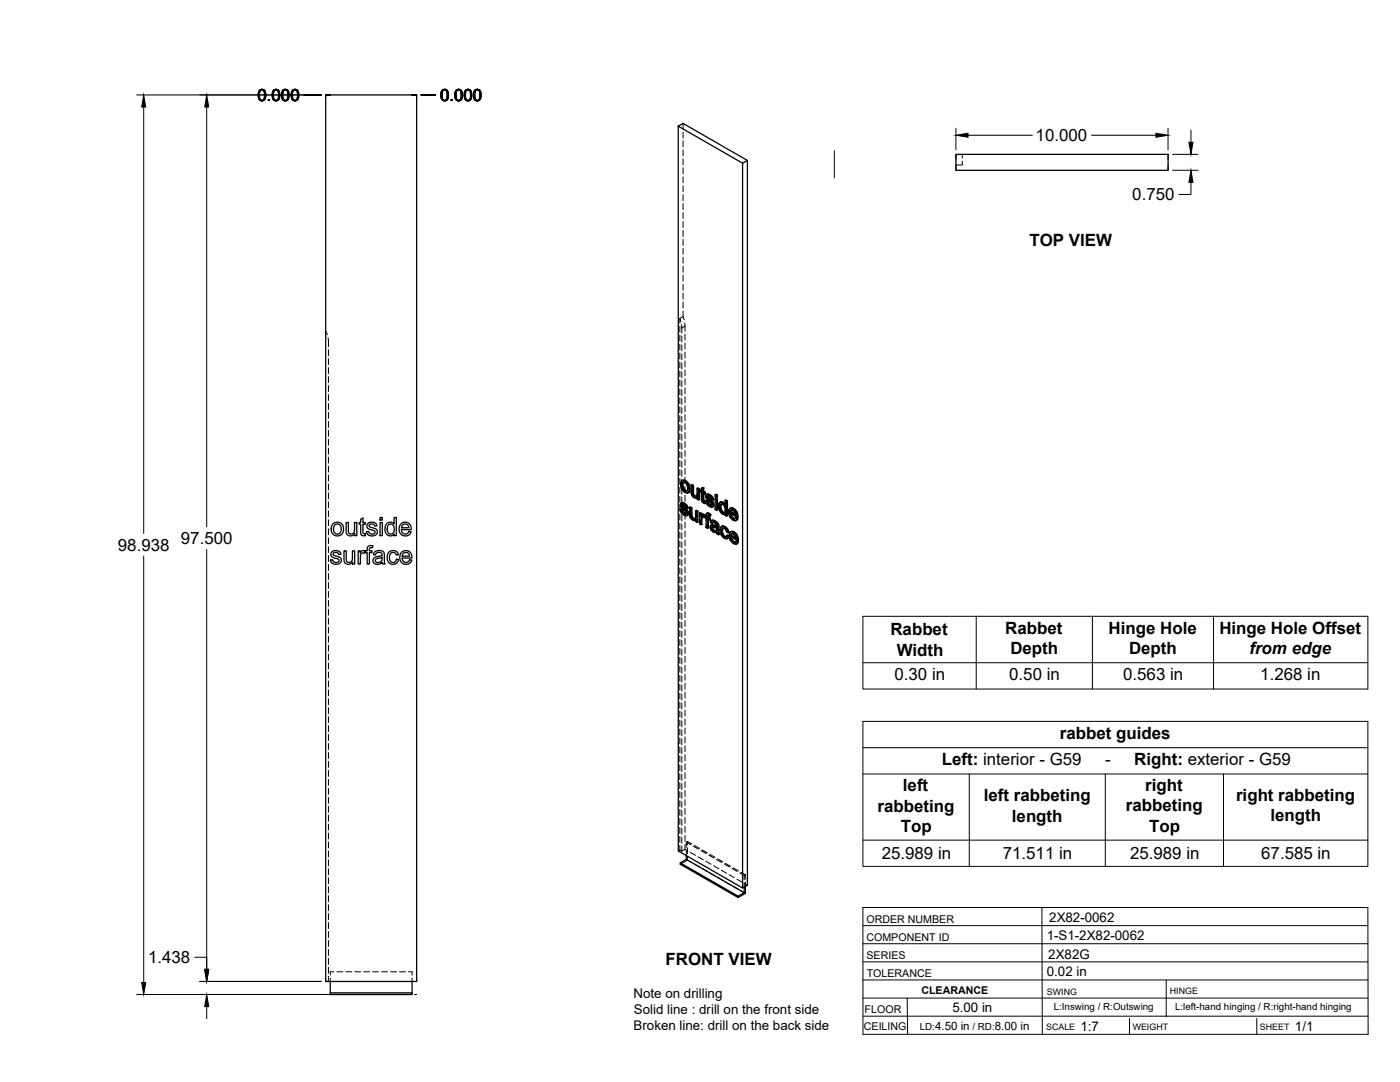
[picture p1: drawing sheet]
<svg xmlns="http://www.w3.org/2000/svg" width="559mm" height="432mm" viewBox="0 0 559 432" stroke-linecap="round" stroke-linejoin="round" font-family="sans-serif">
<!-- layer: Visible -->
<g fill="none" stroke="#000" stroke-width=".51">
<path d="M130 37.9h36.3v353.8h-36.3zM270.7 50.4l25.7 14.7v289.3l-25.7-14.8v-289.2l1.9-1.1 25.7 14.7v289.3l-1.9 1.1M298.3 64l-1.9 1.1M381.6 61.6h84.6v6.4h-84.6zM272.2 191.8l.9-.2 .6 .2zM272.2 191.8l-.6 1.2 .5 2.2 1.6 1.5h.9l.3-.3M272.3 193.6l.3 1.5M272.6 195.1l.3-.2 .8 .8-.3 .2zM272.8 192.5l-.2 .9M272.9 194.9l-.3-1.5-.3 .2v-.3l.3-.7 .4-.1 .9 .5 .5 1.4-.1 1.4-.4 .2-.5-.1M273.4 192l.9 .9a2.01 2.01 0 0 1 1.1 2.1M273.7 195.7l.5 .2"/>
<path d="M273.7 191.8l1.3 1.3M274.6 193.3l.5 1.9 .3-.2-.2 1.2M275.1 195.2l-.2 1.2 .3-.2-.6 .5M275.8 193.5l.7 .4 .3-.2v3.2M276.5 193.9v3.2l.3-.2 .3 .6M276.5 197.1l.3 .6 .3-.2 .5 .4M276.8 197.7l.4 .4h.9l-.3 .1M276.8 193.7l-.6-.3-.4 .1v3.1l.4 1.2 .7 .7a.97 .97 0 0 0 1.4 .1v.6l.5 .4M277.2 198.1l.6 .1M278.2 194.9l.6 .4 .4-.2v4.3l-.4 .2v-4.3M278.3 198.6l-.2 .2M279.2 195.1l-.6-.4-.4 .2v2.7l-.4 .6"/>
<path d="M280 195.5l-.5 .1v.6l.5 .3v3.3l.7 .9 .6 .3 .3-.2-.1-.7-.6 .1M280 194.8l.9-.2v1.5M280.6 194.8v1.5l.3-.2 .6 .3M280.6 196.3l.6 .3 .3-.2v.6l-.3 .2v-.6M280.6 199.8l.7 .2M280.7 200l.8 .1M280.9 194.6l-.9 .2v1.1l-.5-.3M280.9 197v2.6M281.2 197.2l-.6-.4v2.8l.5 .2M281.6 199.9l.6 .2M282.1 197.3l1.3 .1M282.3 198.3l.6 .5"/>
<path d="M282.4 198.6l.2 .3a1.16 1.16 0 0 1 1.4 .8l.4 .4M282.4 197.2l-.4 .2M282.5 197.4l.6 .2 .3-.2 .7 .6M282.5 199.9l-.6-.2-.3 .2 .5 1.3 .8 .8a1.23 1.23 0 0 0 1.6 .2M282.6 198.9l1.5 1.4 .3-.2 .4 .7M282.6 198v.1M282.7 198.4l-.4-.3 .8 .1 .8 1.2 .6 .2M282.8 197.2l-.9 .3-.2 .8 .4 .9 1.7 1.7v.8M283.1 197.6l.7 .6 .3-.2 .5 .7M283.8 198.2l.5 .7 .3-.2 .3 .8-.4 .1-.2-.7M285.4 199.1l.3-.2 .7 .3-.4 .2zM285.4 197.4l.3-.2 .7 .4-.4 .2z"/>
<path d="M285.4 199.1v4.2l.6 .4M285.4 197.4v.8l.6 .4M286.4 199.2v4.3l-.4 .2v-4.3M286.4 197.6v.8l-.4 .2v-.8M289.4 199.7l.6 .3 .3-.1v5.9l-.3 .2v-6M290.3 199.9l-.6-.4-.3 .2v2.1l-.4-.7M133 209l1.7-.6 1.4 .5 .9 1.2v2.2l-.8 1.1-1.8 .5-1.5-.7-.7-1.6a2.82 2.82 0 0 1 .8-2.6zM133.7 209.5l.6-.3h.8l1 .9v1.9l-.8 1h-1.3l-.7-.9-.2-1.5zM137.3 219.8h.9v3a1.32 1.32 0 0 0 1.3 1.7 1.32 1.32 0 0 0 1.2-1.8v-2.9h.9v5.3h-.8v-.8a1.86 1.86 0 0 1-2.3 .9 1.86 1.86 0 0 1-1.2-2.1zM138.2 208.5h.8l.1 3.8a1.31 1.31 0 0 0 1.7 .7 1.31 1.31 0 0 0 .7-1.7v-2.8h.9v5.3h-.8v-.8a1.86 1.86 0 0 1-2.2 .8 1.86 1.86 0 0 1-1.2-2zM143 219.8h.8v.8a1.27 1.27 0 0 1 2-.6l.8-.2v-1.1a1.56 1.56 0 0 1 2.2-.9l-.1 .8a.81 .81 0 0 0-.9 0 .81 .81 0 0 0-.4 .8v.4h1.1v.7h-1.1v4.6h-.8v-4.6h-.8v-.4l-.3 .7-.8-.2-.7 .5-.2 4h-.8zM144 207.2l.9-.5v1.8h.9v.7h-.9v3.4l.2 .4h.7l.1 .8h-1.3l-.6-.7v-3.9h-.7v-.7h.7z"/>
<path d="M146.8 209l.8-.5 1.4-.1a1.53 1.53 0 0 1 1.4 1.5l-.8 .1a1.17 1.17 0 0 0-1.2-.9 1.17 1.17 0 0 0-1.1 .8l.4 .5 2.1 .5a1.6 1.6 0 0 1 .7 2.1 1.6 1.6 0 0 1-2 .9l-1.5-.4-.7-1.3 .9-.2 .4 .9 .5 .2 1.3-.2a.81 .81 0 0 0 .2-1.1 .81 .81 0 0 0-1.1-.3l-.8-.2a1.39 1.39 0 0 1-1.2-.9 1.39 1.39 0 0 1 .3-1.4zM151.7 208.5h.9v5.3h-.9zM151.7 206.5h.9v1h-.9zM154.3 209l1.1-.6a1.86 1.86 0 0 1 1.9 .7v-2.6h.9v7.3h-.8v-.7a2.17 2.17 0 0 1-2.7 .5 2.17 2.17 0 0 1-1.1-2.5zM155 209.5l1.3-.3 .9 1v2l-.8 .9-1-.1-.7-.9-.1-1.5zM160 209.1a2.45 2.45 0 0 1 2.9-.4 2.45 2.45 0 0 1 1.2 2.7h-3.9l.3 1 .8 .7a1.46 1.46 0 0 0 1.9-1l.9 .1-.5 .9-.9 .7h-1.5l-1.2-.6-.7-1.7 .1-1.2zM160.7 209.5l.6-.3h1l.6 .6 .3 .8h-2.9zM271.4 203.3l.6 .2M271.9 200.7l1.3 .1M272 203.5l.4-.2 .2 .9-.3 .1zM272.1 201.7l.1 .3 .3-.2 .3 .4M272.2 202l.3 .4a1.16 1.16 0 0 1 1.4 .8l.4 .3"/>
<path d="M272.3 200.6l-.5 .2M272.3 204.3l.7 .7h.8M272.4 200.8l.5 .2 .3-.2 .8 .6M272.4 203.3l-.7-.2-.3 .2 .4 1.2 .9 .9a1.24 1.24 0 0 0 1.6 .2M272.5 201.4v.1M272.5 202.4l1.4 1.3 .4-.2 .4 .7M272.5 201.8v-.3l-.4 .2 .1-.2 1 .3 .5 1 .7 .3M272.6 204.2l.7 .6M272.7 200.6l-1 .3-.2 .9 .4 .8 1.9 1.8-.2 .7M272.9 201l.8 .6 .3-.2 .5 .7M273 205l.6 .1M273.7 201.6l.5 .7 .3-.2 .2 .8-.3 .2-.2-.8"/>
<path d="M273.7 205.1h-.1M273.9 203.7l.5 .6 .3-.1 .1 .7M274.4 204.3l.1 .8 .3-.2-.2 .6M274.5 205.1l-.2 .5 .3-.1-.4 .3M275.3 202.4l.6 .4 .3-.2v3.2M275.9 202.8v3.2l.3-.2 .3 .6M275.9 206l.3 .6 .3-.2 .5 .4M276.2 206.6l.4 .4h.9l-.3 .2M276.2 202.6l-.6-.3-.3 .1v3.2l.4 1.2 .6 .6a.97 .97 0 0 0 1.4 .1M276.6 207l.6 .2M277.6 203.8l.7 .4 .3-.2v4.3l-.3 .2v-4.3M277.7 207.5v.7l.6 .3"/>
<path d="M277.7 207.6l-.2 .1M278.6 204l-.7-.4-.3 .2v2.8l-.4 .6M279.2 204.7l.6 .4 .3-.2v.5l.4-.2M279.8 205.1v.6l.7-.5 .4 .1M280 206.4l.2 2.8-.3 .2v-2.2M280.1 204.9l-.6-.3-.3 .1v4.3l.7 .4M280.2 205.4l.7-.1 .6 .4M280.3 206.1v.1M280.6 205.4l.6 .5M281.1 206.6l-.9-.5-.2 .3 .3-.2-.1 .8M281.1 206.6l.1-.5v.4l.6 .3v3.7l.6 .4M281.2 200.3l.1 .7"/>
<path d="M281.3 206.5l-.2 .1M282.2 204.9h.9l.6 .4M282.2 200.1l.3-.2 .3 .8-.3 .2zM282.4 206.6l.7 .4 .4-.2v.6l-.4 .2v-.6M282.5 204.7l-.5 .2M282.5 200.9l.7 .6h.8M282.7 207.3v3.4l-.3 .2v-3.8l.7 .5M282.7 205.7v.7M282.8 205.1l.6 .4 .3-.2-.4 .8 .1-.6M282.8 200.7l.7 .7M283.1 204.9l-.6-.2-.5 .3-.2 1.2-.6-.3 .6-.1M283.2 201.5l.6 .2"/>
<path d="M283.3 206.1a.46 .46 0 0 0-.5-.5 .46 .46 0 0 0-.4 .6v.4l.3-.2 .8 .4M283.9 209.6l.7-.2 1.4 .5M283.9 201.7h-.1M284.1 210.7l.2 .6 .3-.2 .6 .5M284.1 200.3l.4 .6 .3-.1 .2 .7M284.2 210.4l-.1 .3 .3-.2 .2 .6M284.2 209.4l-.5 .2M284.3 211.3l.5 .5h1M284.3 210.3l-.1 .1M284.4 207.8l.8 .3 .3-.2 .8 .6M284.4 210.3l.8 .3a.67 .67 0 0 1 .9 .3 .67 .67 0 0 1-.2 .8M284.4 210.3l-.2 .1"/>
<path d="M284.4 210.3v.2M284.5 200.9l.2 .8 .3-.2-.2 .6M284.6 208.4l-.5 .5 .6-.5 1.2 1a.48 .48 0 0 1 0 .8 .48 .48 0 0 1-.7-.3l-.9-.3M284.6 209.4l-1.1 .4v1l.7 1.1 1 .6a.63 .63 0 0 1 .7 0 .63 .63 0 0 1 .3 .5l.6 .4M284.7 201.7l-.2 .5 .3-.1-.5 .3M284.7 207.6l-.8 .2M284.8 211.8h1.1M285.2 208.1l.8 .6 .3-.2 .4 .5M285.5 207.9l-.8-.3-.9 .3-.3 .5 .6 .5M285.9 211.7l-.4 .3M286 208.7l.4 .5 .3-.2 .2 .7M286.4 209.2l.2 .6 .3-.1 .1 2.9"/>
<path d="M286.6 209.8l.1 3 .3-.2 .2 .6-.4 .2-.1-.6M287.4 202.4l.3 1.4M287.5 200.4h1.2l.6 .6M287.7 201.3h.7l.7 .8 .3 1.1-.2 1.4M287.7 201.3l-.3 1.1 .4-.2 .3 1.4M287.7 203.8l.4-.2 .7 .8-.5 .1zM287.8 201.2l-.1 .1M287.8 200.3l-.5 .2M288 201.2l-.2 1M288.1 212l.3 1.4 .3-.2 .7 .8M288.2 210.1l.9 .2 .3-.2 1 1M288.4 213.4l.7 .8h.8"/>
<path d="M288.4 200.6l.6 .5h.4M288.4 204.6h.8M288.5 209.9l-.6 .3M288.6 210.8l-.2 1M288.7 200.4l-.9-.1-.7 .4-.3 .8 .1 1.4 1.1 1.9 .9 .5 .5-.2v.6l.6 .3M288.8 204.4l.4 .1M289.1 210.3l.9 .8a.88 .88 0 0 1 .7 .5 .88 .88 0 0 1-.1 1l-.5-1.3M289.4 210.1l-.9-.2-.7 .4-.3 .6v1.4l.9 2 1 .7h.7M289.4 205.1l-.2 .2M290 213.7l.7 .4M290.6 212.6l-.6-.3-.6-1.2-.9-.3-.3 .4-.1 .8 .3-.2 .3 1.4M290.7 214.1l.3-.1-.2 .5-.7 .5z"/>
<path d="M291 214l-.6-.5-.7 .8-.6-.1M291.3 202.9h.9a1.88 1.88 0 0 1 1.9 1.3M291.5 212.3h.9a1.88 1.88 0 0 1 1.9 1.2M291.5 204.3l2.1 1.2-.5-1.4-.9-.6-.6 .3-.1 .5 .3-.2 1.7 1M291.7 213.6l2.1 1.2-.6-1.4-.8-.5-.6 .2-.1 .5 .3-.1 1.7 .9M291.8 206.1l.8 .9 .8-.1M291.8 205.1l.3 .9M292 203.5l-.2 .6M292 214.4l.3 .9M292 215.5l.8 .8h.8M292.2 212.9l-.2 .6M292.5 203.1l1 .9a1.89 1.89 0 0 1 1 2.1"/>
<path d="M292.6 207l.6 .1M292.7 212.4l1.1 1a1.96 1.96 0 0 1 .9 2M292.8 216.3l.5 .2M292.9 202.9l-.9-.3-1 .6-.2 1.1 .2 1.4 .7 1.1 1.2 .9h.9l.7-.8M293.1 212.2l-1-.2-.9 .7-.2 1.3 .3 1.2 .7 1.1 1.2 .8h.7l.8-.8M293.3 207l-.1 .1M293.5 216.4l-.2 .1M293.6 206.7l.6 .4M293.8 204.3l.4 1.9 .3-.1-.3 .1M293.8 216l.6 .5M293.9 213.7l.5 1.9 .3-.2-.3 .2M294.2 206.4l-2.8-1.5 .4 1.2 .3-.1 .8 .8"/>
<path d="M294.4 215.8l-2.8-1.6 .4 1.3 .3-.2 .8 .9M294.5 206.9l-.7 .8M294.5 206.9l-.6-.4-.7 .6M294.7 216.3l-.7 .8M294.7 216.3l-.6-.5-.8 .7M132.3 220.4l.9-.6h1.5a1.53 1.53 0 0 1 1.4 1.4l-.9 .1a1.17 1.17 0 0 0-1.1-.9 1.17 1.17 0 0 0-1.2 .9l.4 .4 2.1 .6a1.59 1.59 0 0 1 .7 2 1.59 1.59 0 0 1-2 .9l-1.5-.4-.7-1.3 .9-.1 .3 .7 .7 .4 1.2-.3a.81 .81 0 0 0 .2-1 .81 .81 0 0 0-1-.3l-1.2-.4a1.36 1.36 0 0 1-.7-2.1zM149.5 220.3l.7-.4 1.2-.2 1.7 .6 .6 4.8h-.9l-.2-.6-1.3 .6-1.2 .1-.8-.4-.4-.7a1.74 1.74 0 0 1 2-2l.6-.1a.77 .77 0 0 0 1-.8 .77 .77 0 0 0-1-.7l-1.2 .2-.4 .7-.9-.1zM150 223.2l2.5-.7a1.62 1.62 0 0 1-.6 1.7 1.62 1.62 0 0 1-1.9 0l-.2-.5zM155.2 220.4l1.2-.6h1.4l.8 .7 .4 .9-.8 .1a1.44 1.44 0 0 0-1.9-.9 1.44 1.44 0 0 0-.9 1.9l.3 1.2 .8 .7 1.1-.1 .6-1.1 .9 .1-.5 1.2a2.49 2.49 0 0 1-3.2 .2 2.49 2.49 0 0 1-.8-3.2zM160.3 220.5a2.46 2.46 0 0 1 2.9-.5 2.46 2.46 0 0 1 1.2 2.7h-3.9l.2 .9 .8 .8a1.43 1.43 0 0 0 2-1l.9 .1-.4 .9-1 .7h-1.7l-1-.6-.7-1.7v-1.1zM161 220.9l.5-.4h1.1l.6 .6 .3 .9h-3zM273.9 341.4v1.6l-2.4 1.4v.5l23.1 13.3v-.5l-23.1-13.3"/>
<path d="M273.9 343l23.1 13.3-2.4 1.4M297 354v2.3M297.5 353.7v2.8l-2.9 1.7M131.8 391.7v5.2h32.7v-.7h-32.7M164.5 391.7v4.5"/>
</g>
<!-- layer: Hidden -->
<g fill="none" stroke="#000" stroke-width=".4">
<path d="M272.6 49.3v2.2M272.6 52.7v2.4M272.6 56.3v2.3M272.6 59.8v2.4M272.6 63.4v2.4M272.6 67v2.3M272.6 70.5v2.4M272.6 74.1v2.4M272.6 77.7v2.4M384.1 64.3v1.5h-2.5M384.1 61.6v1.5M272.6 81.3v2.3"/>
<path d="M272.6 84.8v2.4M272.6 88.4v2.4M272.6 92v2.4M272.6 95.5v2.4M272.6 99.1v2.4M272.6 102.7v2.4M272.6 106.3v2.3M272.6 109.8v2.4M272.6 113.4v2.4M272.6 117v2.4M130 132.2l.6 1.4M130.9 134.8l.2 3.6"/>
<path d="M131.1 139.6v2.4M271.4 127.1l.4 1.3M271.4 127.1v1.9M271.4 130.2v2.3M271.4 133.8v2.3M271.4 137.3v2.4M272 129.5l.1 3.4M272.1 134.1v2.4M272.1 137.7v2.3M272.6 124.1v2.2l.5 1.4M272.6 126.3l-1.2 .8M272.6 120.5v2.4"/>
<path d="M273.3 128.8l.1 3.4M273.4 133.4v2.3M273.4 136.9v2.4M131.1 143.2v2.3M131.1 146.7v2.4M131.1 150.3v2.4M131.1 153.9v2.4M131.1 157.4v2.4M271.4 140.9v2.4M271.4 144.5v2.3M271.4 148v2.4M271.4 151.6v2.4"/>
<path d="M271.4 155.2v2.4M271.4 158.8v2.3M272.1 141.2v2.4M272.1 144.8v2.4M272.1 148.4v2.3M272.1 152v2.3M272.1 155.5v2.4M272.1 159.1v2.4M273.4 140.5v2.4M273.4 144.1v2.4M273.4 147.6v2.4M273.4 151.2v2.4"/>
<path d="M273.4 154.8v2.4M273.4 158.3v2.4M131.1 161v2.4M131.1 164.6v2.4M131.1 168.1v2.4M131.1 171.7v2.4M131.1 175.3v2.4M131.1 178.9v2.4M271.4 162.3v2.4M271.4 165.9v2.4M271.4 169.5v2.4M271.4 173v2.4"/>
<path d="M271.4 176.6v2.4M272.1 162.7v2.3M272.1 166.2v2.4M272.1 169.8v2.4M272.1 173.4v2.4M272.1 177v2.3M273.4 161.9v2.4M273.4 165.5v2.4M273.4 169.1v2.4M273.4 172.6v2.4M273.4 176.2v2.4M273.4 179.8v2.4"/>
<path d="M131.1 182.4v2.4M131.1 186v2.4M131.1 189.6v2.4M131.1 193.1v2.4M131.1 196.7v2.4M271.4 180.2v2.4M271.4 183.7v2.4M271.4 187.3v2.4M271.4 190.9v2.4M271.4 194.5v2.4M271.4 198v2.4M271.9 193.1l.5 1.9-.3 .2"/>
<path d="M272.1 180.5v2.4M272.1 184.1v2.4M272.1 187.7v2.4M272.1 191.2v2.4M272.1 194.8v2.4M272.1 198.4v2.4M272.5 191.6l-.9 1.7M272.8 192.5l-.2 .1M272.9 192.4h.8l-.3 .2M273.4 194.1v2.4l.3-.2-1.3-1.3M273.4 183.3v2.4M273.4 186.9v2.4"/>
<path d="M273.4 190.5v2.4M273.4 197.6v2.4M273.7 192.4l.8 .9-.3 .2M273.7 196.3l.9 .3-.3 .2M274.5 195.8l-.3 .1M274.5 193.3l.3 1.2-.3 .4M274.8 194.7l-.1 .8-.5 .4M275 196.5l-.4 .1M276.2 193.4v3.3l-.3 .2M276.2 196.7l.2 .7-.3 .1M276.4 197.4l.4 .6-.3 .2M276.8 198l.6 .5-.3 .1"/>
<path d="M277.4 198.5l.8 .2 .4-.3-.3 .2M278.1 198.1h.1M278.3 198l-.3 .2M278.4 198.6h-.1M278.4 197.8l-.3 .3M278.6 194.7l-.1 2.7-.4 .6M278.6 198.4v.7l-.3 .1M278.6 199.1l.6 .3M279.8 196l.5 .3-.3 .2M279.8 195.5v.5l-.3 .2M280 195.5l.3 .2M280.3 196.3l.1 3.4-.4 .2"/>
<path d="M280.3 194.6v1.1l-.3 .2M280.4 199.7l.2 .5-.3 .1M280.6 196.8l.3-.2v.4M280.9 196.6l.6 .4M281.9 199.7l.5 1.3-.3 .2M282 197.9l.2 .6-.4 .2M282.1 197.4l-.4 .6M282.2 198.5l.4 .7-.4 .1M282.3 197.2l-.5 .4M282.4 198.1l.4-.3 .6 .2-.3 .2M282.5 198l.3-.2-.2 .2M282.6 199.2l1.6 1.5-.4 .2"/>
<path d="M283.4 198l.6 .5-.3 .2M284 198.5l.2 .7-.3 .2M284.2 199.2l.7 .3M285.7 197.2v.9l-.3 .1M285.7 198.9v1.5M285.7 198.1l.7 .3M289.7 199.5v2.1l-.3 .2M131.1 200.3v2.4M131.1 203.9v2.3M131.1 207.4v2.4M131.1 211v2.4M131.1 214.6v2.4"/>
<path d="M131.1 218.2v2.3M271.4 201.6v2.4M271.4 205.2v2.4M271.4 208.7v2.4M271.4 212.3v2.4M271.4 215.9v2.4M271.4 219.5v2.3M271.7 203.1l.5 1.3-.3 .2M271.8 201.3l.2 .6-.3 .2M271.9 200.8l-.4 .6M272 201.9l.4 .7-.3 .2M272.1 200.6l-.5 .4"/>
<path d="M272.1 202v2.3M272.1 205.5v2.4M272.1 209.1v2.4M272.1 212.7v2.4M272.1 216.2v2.4M272.1 219.8v2.4M272.2 204.4l1.1 1-.3 .1M272.3 201.4l.3-.1-.1 .1M272.4 202.6l1.6 1.5-.3 .2M272.6 201.3l-.4 .2M272.6 201.3l.7 .1-.4 .2M273.3 201.4l.5 .6-.3 .1"/>
<path d="M273.3 205.4l.8 .3-.3 .1M273.4 201.2v2.4M273.4 204.8v2.4M273.4 208.4v2.3M273.4 211.9v2.4M273.4 215.5v2.4M273.4 219.1v2.3M273.8 202l.3 .6-.4 .2M274 204.9l-.2 .1M274 204.1l.2 .5-.3 .2M274 204.9l-.3 .2 .3-.2M274.1 202.6l.6 .3"/>
<path d="M274.2 204.6l-.2 .3M274.5 205.6l-.4 .1M275.6 202.3v3.3l-.3 .2M275.6 205.6l.2 .7-.3 .2M275.8 206.3l.4 .6-.3 .2M276.2 206.9l.6 .5-.3 .2M276.8 207.4l.7 .2 .5-.3-.2 .2M277.5 207h.1M277.7 206.9l-.3 .2M277.8 206.7l-.3 .3M277.9 203.6v2.9l-.4 .4M278 207.3v.7l-.3 .2"/>
<path d="M278 208l.6 .3M279.5 207.3v1.6l-.3 .1M279.5 208.9l.7 .3M279.5 204.6v1.5M280.1 205.4v.1M280.1 206.1l.8-.1-.3 .2M280.2 206.1l.3-.2-.2 .2M280.4 205.2l-.6 .5M280.6 200.2l.6 .4-.4 .2M280.9 206l.5 .4M281.2 200.6l.4 .2M281.2 206.1l.3-.1-.1 .4"/>
<path d="M281.4 206.4l-.1 .1M281.5 205.7v.1M281.5 206.3l.6 .3-.3 .2M281.5 206l-.3 .5M281.5 205.7l-.3 .3M281.8 205.8l.3 .2M282.1 209.1v1.2l-.3 .2M282.1 210.3l.6 .4M282.1 206.6v1.3M282.2 205l-.1 1-.3 .2M282.3 204.7l-.4 .4M282.4 201l1.1 1-.3 .1"/>
<path d="M282.4 207.1l.3-.2v.4M282.5 205.7l.4-.2-.2 .2M282.7 206.9l.8 .5M282.9 205.5l.4 .1-.4 .2M283.3 205.6l.3 .3M283.5 202l.8 .2-.3 .2M283.7 210.1l.4 1.1-.4 .2M283.8 208.3l.7 .4M283.9 209.6l-.5 .7M284 209.5l-.5 .3M284.1 211.2l.9 .9-.3 .2M284.1 207.7l-.6 .7"/>
<path d="M284.1 201.5h-.1M284.2 200.7l.2 .5-.4 .2M284.2 201.5l-.3 .2 .2-.2M284.2 207.6l-.4 .3M284.4 201.2l-.3 .3M284.5 208.4l.3-.1-.2 .1M284.5 210.2l.2-.1zM284.5 210.2l-.2 .1M284.6 210.1l-.4 .2M284.6 202.2h-.3M284.7 210.1l1.6 .5-.3 .2M284.8 208.3l.6 .1-.3 .2"/>
<path d="M285 212.1l.7 .2-.3 .2M285.4 208.4l.8 .7-.4 .2M285.7 212.3h.7l-.4 .1M285.7 201.6v1.6l-.3 .1M285.7 203.2l.7 .3M286 209.9l.3 .1M286 211.7l-.3 .2M286.2 209.1l.1 .7-.3 .2M286.3 210.6v.8l-.4 .4 .3-.3M286.3 209.8l-.3 .4M286.4 212.3l.1 .6-.3 .1M286.5 212.9l.7 .3"/>
<path d="M287.1 201.8l.2 1.3-.3 .2M287.3 200.7l-.2 1.1-.3 .2M287.3 203.1l.6 1.1-.3 .2M287.6 200.4l-.6 .5M287.7 211.4l.5 2-.3 .2M287.9 204.2l.8 .8-.3 .1M288 210.3l-.3 1.1-.3 .2M288 201.1h.7l-.3 .2M288 201.1l-.2 .1M288 201.1v.1M288.1 201.1l-.3 .1M288.2 213.4l1.2 1.3-.3 .1"/>
<path d="M288.2 210l-.6 .5M288.6 210.8l-.2 .1M288.7 210.7l.8 .1-.4 .1M288.7 205l.7 .1 .4-.2-.4 .2M288.7 201.1l.8 .8-.4 .2M289.4 201.1l.3 .5M289.4 214.7l1.1 .1M289.5 210.8l.5 .5-.3 .2M289.5 201.9l.3 1.5-.4 .2M289.5 205.1h-.1M289.8 203.4l-.2 .8-.4 .3 .3-.1M289.8 204.9v.6l-.4 .2"/>
<path d="M289.8 205.5l.5 .3M290 211.3l.3 .8-.3 .2M290 214.1l-.1 .1M290.3 212.1l.6 .3M290.4 213.5l-.7 .8M291.1 204.1l.5 1.9-.3 .2M291.3 213.5l.5 1.9-.3 .2M291.4 204.9l.4-.2v.4M291.6 206l1.3 1.4-.3 .2M291.6 202.7l-.8 1.6M291.6 214.2l.4-.2v.4M291.8 204.7l2.7 1.6"/>
<path d="M291.8 215.4l1.3 1.3-.3 .2M291.8 212.1l-.8 1.6M292 214l2.7 1.6M292 203.5l-.2 .1M292.1 203.4l.8 .1-.4 .1M292.2 212.9h-.2M292.3 212.7l.8 .1-.4 .2M292.9 203.5l.7 .8-.3 .2M292.9 207.4l1 .2-.3 .2M293.1 212.8l.7 .9-.3 .2M293.1 216.7l1.1 .3-.4 .2M293.4 206.9h.1"/>
<path d="M293.5 205.1l.4 .2M293.6 206.9l-.3 .1 .2-.1M293.6 216.3h.1M293.6 204.3l.3 1-.3 .2M293.7 216.3l-.2 .1M293.7 214.4l.4 .3M293.8 216.2l-.3 .2M293.8 213.7l.3 1-.3 .1M293.9 206.5l-.4 .4M294.1 215.8l-.4 .5M294.1 207.5l-.2 .1M294.3 216.9l-.1 .1"/>
<path d="M131.1 221.7v2.4M131.1 225.3v2.4M131.1 228.9v2.3M131.1 232.5v2.3M131.1 236v2.4M131.1 239.6v2.4M271.4 223v2.4M271.4 226.6v2.4M271.4 230.2v2.4M271.4 233.8v2.3M271.4 237.3v2.4M272.1 223.4v2.4"/>
<path d="M272.1 226.9v2.4M272.1 230.5v2.4M272.1 234.1v2.4M272.1 237.7v2.4M273.4 222.7v2.3M273.4 226.2v2.4M273.4 229.8v2.4M273.4 233.4v2.3M273.4 236.9v2.4M131.1 243.2v2.3M131.1 246.7v2.4M131.1 250.3v2.4"/>
<path d="M131.1 253.9v2.4M131.1 257.5v2.3M271.4 240.9v2.4M271.4 244.5v2.3M271.4 248.1v2.3M271.4 251.6v2.4M271.4 255.2v2.4M271.4 258.8v2.3M272.1 241.2v2.4M272.1 244.8v2.4M272.1 248.4v2.4M272.1 252v2.3"/>
<path d="M272.1 255.5v2.4M272.1 259.1v2.4M273.4 240.5v2.4M273.4 244.1v2.4M273.4 247.7v2.3M273.4 251.2v2.4M273.4 254.8v2.4M273.4 258.4v2.4M131.1 261v2.4M131.1 264.6v2.4M131.1 268.2v2.4M131.1 271.7v2.4"/>
<path d="M131.1 275.3v2.4M131.1 278.9v2.4M271.4 262.3v2.4M271.4 265.9v2.4M271.4 269.5v2.4M271.4 273.1v2.3M271.4 276.6v2.4M272.1 262.7v2.3M272.1 266.3v2.3M272.1 269.8v2.4M272.1 273.4v2.4M272.1 277v2.3"/>
<path d="M273.4 261.9v2.4M273.4 265.5v2.4M273.4 269.1v2.4M273.4 272.6v2.4M273.4 276.2v2.4M273.4 279.8v2.4M131.1 282.4v2.4M131.1 286v2.4M131.1 289.6v2.4M131.1 293.2v2.4M131.1 296.7v2.4M271.4 280.2v2.4"/>
<path d="M271.4 283.8v2.4M271.4 287.3v2.4M271.4 290.9v2.4M271.4 294.5v2.4M271.4 298v2.4M272.1 280.5v2.4M272.1 284.1v2.4M272.1 287.7v2.4M272.1 291.3v2.3M272.1 294.8v2.4M272.1 298.4v2.4M273.4 283.4v2.4"/>
<path d="M273.4 286.9v2.4M273.4 290.5v2.4M273.4 294.1v2.4M273.4 297.6v2.4M131.1 300.3v2.4M131.1 303.9v2.4M131.1 307.4v2.4M131.1 311v2.4M131.1 314.6v2.4M131.1 318.2v2.3M271.4 301.6v2.4M271.4 305.2v2.4"/>
<path d="M271.4 308.8v2.4M271.4 312.3v2.4M271.4 315.9v2.4M271.4 319.5v2.4M272.1 302v2.3M272.1 305.5v2.4M272.1 309.1v2.4M272.1 312.7v2.4M272.1 316.3v2.3M272.1 319.8v2.4M273.4 301.2v2.4M273.4 304.8v2.4"/>
<path d="M273.4 308.4v2.3M273.4 311.9v2.4M273.4 315.5v2.4M273.4 319.1v2.4M131.1 321.7v2.4M131.1 325.3v2.4M131.1 328.9v2.4M131.1 332.5v2.3M131.1 336v2.4M131.1 339.6v2.4M271.4 339.2l.7 .5M271.4 323v2.4"/>
<path d="M271.4 326.6v2.4M271.4 330.2v2.4M271.4 333.8v2.3M271.4 337.3v1.9M271.4 339.2l-.7 .4M272.1 323.4v2.4M272.1 327v2.4M272.1 330.5v2.4M272.1 334.1v2.4M272.1 337.7v2M273.4 338.9l-1.3 .8M273.4 322.7v2.3"/>
<path d="M273.4 326.2v2.4M273.4 329.8v2.4M273.4 333.4v2.3M273.4 337v1.9M273.4 338.9l1.1 .7M273.9 339.4v2M273.9 336.1l1.8 1M274.4 337.1v-1.3l-.5 .3v2.1M274.4 338.3v2.4M274.4 335.8l1.7 1M276.7 337.7l2.1 1.2M277.2 337.4l2 1.2"/>
<path d="M279.8 339.4l2.1 1.3M280.3 339.2l2 1.2M131.1 343.2v2.3M131.1 346.8v2.3M131.1 350.3v2.4M131.1 353.9v2.4M131.1 357.5v2.3M274.4 343.2l-2.9 1.7M274.4 341.9v1.3M274.4 343.2l1.7 1M275.5 340.2l2.1 1.2M277.2 344.8l2 1.2"/>
<path d="M278.6 341.9l2.1 1.2M280.3 346.6l2 1.2M281.7 343.7l2.1 1.2M282.9 341.2l2.1 1.2M283.4 341l2 1.2M283.4 348.4l2 1.2M284.8 345.5l2.1 1.2M286 343l2.1 1.2M286.5 342.8l2 1.2M286.5 350.2l2 1.2M287.9 347.3l2.1 1.2M289.1 344.8l2.1 1.2"/>
<path d="M289.6 344.6l2 1.1M289.6 352l2 1.1M291 349.1l2.1 1.2M292.2 346.6l2.1 1.2M292.7 346.3l2 1.2M292.7 353.7l2 1.2M294.1 350.9l2.1 1.1M295.3 348.4l1.7 1 .5-.3M295.8 348.1l1.7 1M295.8 355.5l1.7 1M297 349.4v1.7M297 352.3v1.7"/>
<path d="M297.2 352.6l1.1 .7M297.5 349.1v1.7M297.5 352v1.7M131.1 361v2.4M131.1 364.6v2.4M131.1 368.2v2.4M131.1 371.8v2.3M131.1 375.3v2.4M131.1 378.9v2.4M131.1 382.5v2.4M131.1 386v2.4M131.1 389.6v2.1"/>
<path d="M131.8 390.4v1.3M133.3 387.8h-1.5v1.3M134.5 387.8h2.3M138 387.8h2.4M141.6 387.8h2.4M145.2 387.8h2.4M148.8 387.8h2.3M152.3 387.8h2.4M155.9 387.8h2.4M159.5 387.8h2.4M163 387.8h1.5v1.3M164.5 390.4v1.3"/>
</g>
<!-- layer: Reference -->
<path d="M130 37.9h1.8M130.9 37.9h-.9h1.8h-1.8v.9M164.5 37.9h1.8M165.4 37.9h.9v.9M381.6 61.6v2.1M381.6 65.8v2.2M466.2 61.6v2.1M466.2 65.8v2.2M130 390.8v.9h.9M165.4 396.9h.9M166.3 390.8v.9h-.9" fill="none" stroke="#000" stroke-width=".4"/>
<!-- layer: Hidden Narrow -->
<path d="M273.4 130.2l-1.3 .7M276.2 196l-.4 .2M278.6 197l-.4 .2M280.3 198.8l-.3 .1M273.3 203.5l-.3 .1M275.6 204.9l-.3 .2M277.9 205.9l-.3 .2M282.1 205.6l-.3 .2M283.5 200.1l-.3 .1M285.3 210.3l-.3 .2M286.3 210.9l-.3 .2" fill="none" stroke="#000" stroke-width=".4"/>
<!-- layer: Visible Narrow -->
<path d="M276.8 196.1l-.3 .2M280.9 199.2l-.3 .1M283.5 199.3l-.3 .2M273.3 202.7l-.3 .2M276.2 205l-.3 .2M282.7 206l-.3 .2M285.2 209.6l-.3 .2M287 210.4l-.4 .1M287 211.3l-.4 .2" fill="none" stroke="#000" stroke-width=".4"/>
<!-- layer: Titleblock -->
<path d="M344.4 362.2h201.6l.1 50.6h-201.7zM344.4 376.6h201.6M344.4 369.4h201.6M415.9 362.2l.1 50.6M344.4 383.9h201.6M344.4 398.3h201.6M344.4 391.1h201.6M362.1 398.3l.1 14.4M465.5 391.3v14.4M344.4 405.5h201.7M450.8 406.4v6.4M501.6 406.4v6.4" fill="none" stroke="#000" stroke-width=".4"/>
<!-- layer: Custom Tables -->
<path d="M344.4 246h201.6v29h-201.6zM389.7 246v29M436 246v29M484.4 246v29M344.4 264.5h201.6M344.4 287.9h201.6v57.9h-201.6zM344.4 298.4h201.6M344.4 308.9h201.6M386.9 308.9v36.9M441.2 308.9v36.9M488.4 308.9v36.9M344.4 335.3h201.6" fill="none" stroke="#000" stroke-width=".4"/>
<!-- layer: FD_Dimensions -->
<g fill="none" stroke="#000" stroke-width=".4">
<path d="M54.6 37.9h73.6M168.1 37.9h5.8M57.4 42.7v170.2M82.5 42.7v167.6M381.6 51.2v8.6M386.4 54h25.7M435.7 54h25.7M466.2 51.2v8.6M475.4 51.9v4.9M468 61.6h10.2M468 67.9h10.2M475.4 72.8v4.8h-4.9"/>
<path d="M82.5 219.3v167.5M57.4 221.9v170.1M54.6 396.9h109M77.7 382h4.8M79.7 391.7h48.5M82.5 401.7v4.8"/>
</g>
<path d="M57.4 37.9l.8 4.8h-1.6zM82.5 37.9l.8 4.8h-1.6zM381.6 54l4.8-.8v1.6zM461.4 53.2l4.8 .8-4.8 .8zM474.6 56.8h1.6l-.8 4.8zM475.4 67.9l.8 4.9h-1.6zM56.6 392h1.6l-.8 4.9zM81.7 386.8h1.6l-.8 4.9zM82.5 396.9l.8 4.8h-1.6z" fill="#000" stroke="#000" stroke-width=".4"/>
<!-- layer: Smart Centers -->
<path d="M333 60.1v10.9" fill="none" stroke="#000" stroke-width=".4"/>
<g font-size="6.7">
<text x="102.8" y="40.3">0.000</text>
<text x="175.6" y="40.3">0.000</text>
<text x="413.4" y="56.3">10.000</text>
<text x="452" y="80">0.750</text>
<text x="410.9" y="98.2">TOP VIEW</text>
<text x="47.1" y="219.8">98.938</text>
<text x="72.2" y="217.1">97.500</text>
<text x="355.4" y="253.6">Rabbet</text>
<text x="401.2" y="252.9">Rabbet</text>
<text x="442.5" y="252.9">Hinge Hole</text>
<text x="486.7" y="252.9">Hinge Hole Offset</text>
<text x="357.9" y="261.6">Width</text>
<text x="403.3" y="261">Depth</text>
<text x="450.6" y="261">Depth</text>
<text x="498.7" y="261">from edge</text>
<text x="357" y="271.4">0.30 in</text>
<text x="402.8" y="271.4">0.50 in</text>
<text x="448.3" y="271.4">0.563 in</text>
<text x="503" y="271.4">1.268 in</text>
<text x="423" y="294.8">rabbet guides</text>
<text x="375.9" y="305.4">Left: interior - G59</text>
<text x="441.1" y="305.4">-</text>
<text x="452.7" y="305.4">Right: exterior - G59</text>
<text x="360.4" y="315.8">left</text>
<text x="457.1" y="315.8">right</text>
<text x="350.3" y="323.9">rabbeting</text>
<text x="392.7" y="319.8">left rabbeting</text>
<text x="449.4" y="323.8">rabbeting</text>
<text x="493.4" y="319.8">right rabbeting</text>
<text x="403.9" y="327.9">length</text>
<text x="507" y="327.8">length</text>
<text x="359.5" y="331.9">Top</text>
<text x="458.6" y="331.9">Top</text>
<text x="351.9" y="342.9">25.989 in</text>
<text x="400.2" y="342.9">71.511 in</text>
<text x="451" y="342.9">25.989 in</text>
<text x="503.4" y="342.9">67.585 in</text>
<text x="59.1" y="384.4">1.438</text>
<text x="265.7" y="385.2">FRONT VIEW</text>
</g>
<g font-size="5.3">
<text x="418.8" y="368">2X82-0062</text>
<text x="417.8" y="375.1">1-S1-2X82-0062</text>
<text x="418.4" y="382.6">2X82G</text>
<text x="417.8" y="389.5">0.02 in</text>
<text x="252.9" y="398.4">Note on drilling</text>
<text x="253" y="404.9">Solid line : drill on the front side</text>
<text x="380.1" y="404">5.00 in</text>
<text x="252.9" y="411.2">Broken line: drill on the back side</text>
<text x="431.3" y="411.5">1:7</text>
<text x="516.9" y="411.5">1/1</text>
</g>
<g font-size="4.6">
<text x="373.2" y="411.2">4.50 in</text>
<text x="397" y="411.2">8.00 in</text>
</g>
<g font-size="4.3">
<text x="345.8" y="368.4">ORDER NUMBER</text>
<text x="345.8" y="375.5">COMPONENT ID</text>
<text x="345.8" y="382.7">SERIES</text>
<text x="345.9" y="389.9">TOLERANCE</text>
<text x="367.7" y="396.7">CLEARANCE</text>
<text x="345.1" y="404.3">FLOOR</text>
<text x="344.8" y="411.1">CEILING</text>
</g>
<g font-size="3.9">
<text x="420.6" y="403.1">L:Inswing / R:Outswing</text>
<text x="469" y="403.1">L:left-hand hinging / R:right-hand hinging</text>
<text x="367.1" y="411.2">LD:</text>
<text x="388.2" y="411.2">/ RD:</text>
</g>
<g font-size="3.5">
<text x="417.9" y="397">SWING</text>
<text x="466.9" y="396.9">HINGE</text>
<text x="417.5" y="410.9">SCALE</text>
<text x="452.1" y="410.9">WEIGHT</text>
<text x="502.9" y="410.9">SHEET</text>
</g>
</svg>
